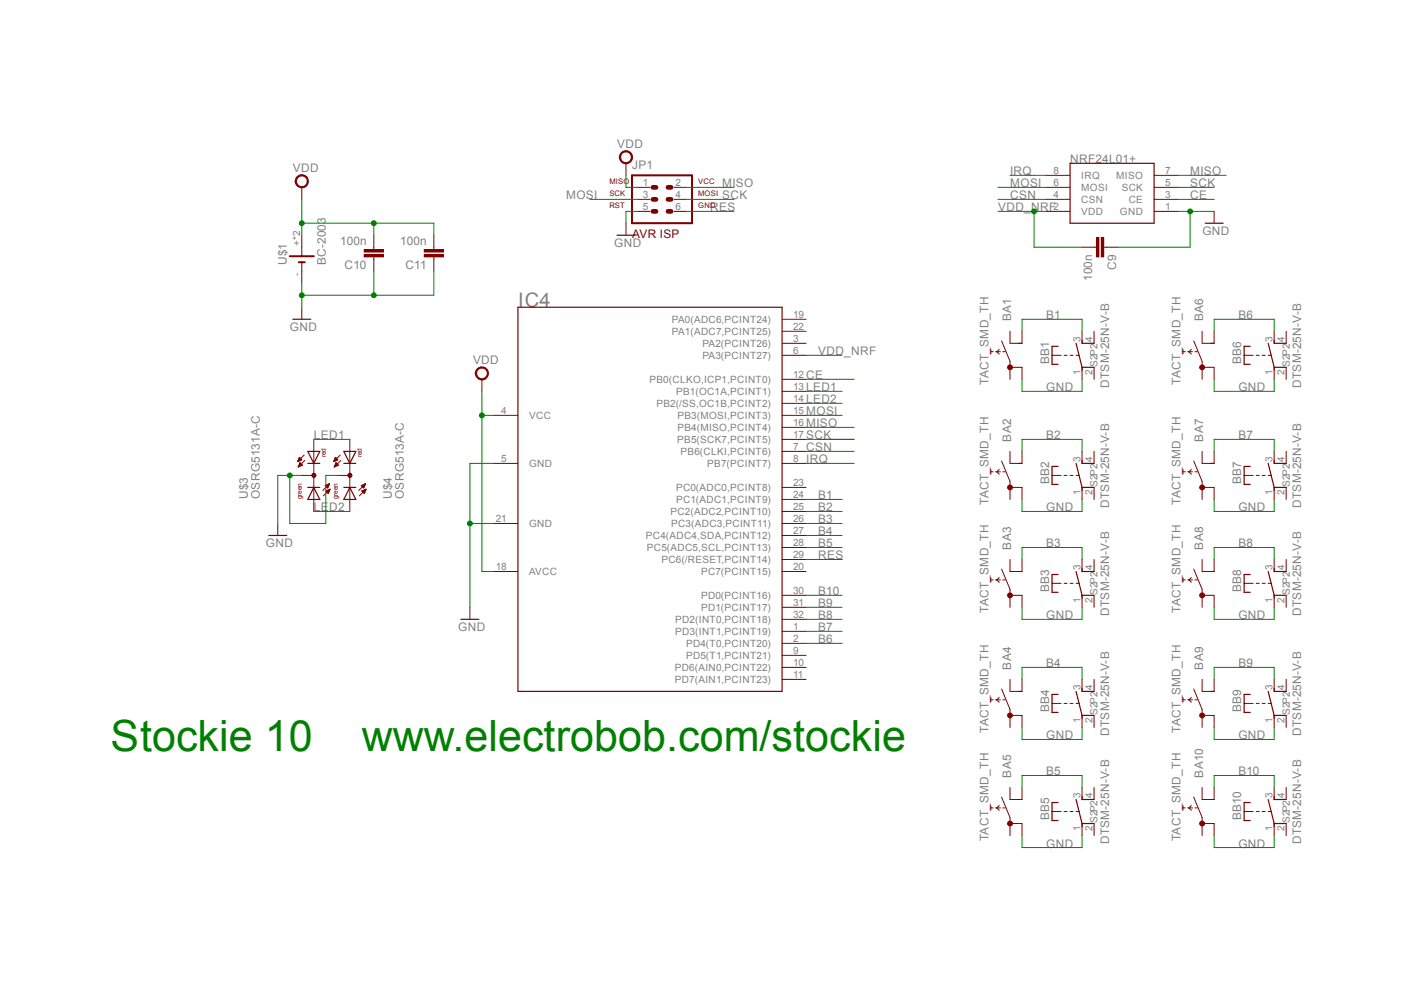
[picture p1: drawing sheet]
<svg xmlns="http://www.w3.org/2000/svg" width="297mm" height="210mm" viewBox="0 0 297 210" stroke-linecap="round" stroke-linejoin="round" font-family="sans-serif">
<path d="M231.4 52.3h.5M233.5 52.3h.5" fill="none" stroke="#800000" stroke-width=".21"/>
<path d="M231.9 50.2h.6v4.1h-.6z" fill-rule="evenodd" fill="#800000"/>
<path d="M231.9 50.2h.6v4.1h-.6z" fill="none" stroke="#800000" stroke-width=".21"/>
<path d="M233 50.2h.5v4.1h-.5z" fill-rule="evenodd" fill="#800000"/>
<g fill="none" stroke="#800000" stroke-width=".21">
<path d="M132.4 47.2v2.5M228.9 52.3h2.5M233 50.2h.5v4.1h-.5zM234 52.3h2.5M165.4 75.1h5.1M165.4 72.6h5.1M165.4 70.1h5.1M165.4 67.5h5.1M104.5 87.8h5.1M104.5 98h5.1M165.4 95.5h5.1M165.4 90.4h5.1"/>
<path d="M165.4 85.3h5.1M165.4 80.2h5.1M165.4 82.8h5.1M165.4 87.8h5.1M165.4 92.9h5.1M165.4 98h5.1M104.5 110.7h5.1M165.4 103.1h5.1M165.4 105.6h5.1M165.4 108.2h5.1M165.4 110.7h5.1M165.4 113.2h5.1"/>
<path d="M165.4 115.8h5.1M165.4 118.3h5.1M104.5 120.9h5.1M165.4 120.9h5.1M165.4 125.9h5.1M165.4 128.4h5.1M165.4 131h5.1M165.4 133.5h5.1M165.4 136.1h5.1M165.4 138.6h5.1M165.4 141.1h5.1M165.4 143.7h5.1"/>
</g>
<path d="M130.5 49.7h3.8M109.6 65h55.8v81.2h-55.8z" fill="none" stroke="#800000" stroke-width=".25"/>
<path d="M131.4 32.3a1.4 1.4 0 0 1 2.2 .2 1.4 1.4 0 0 1-.8 2.1 1.4 1.4 0 0 1-1.8-1.3h.3a1.13 1.13 0 0 1 1.5-1.1 1.13 1.13 0 0 1 .4 1.8 1.13 1.13 0 0 1-1.8-.3l-.1-.4h-.3z" fill-rule="evenodd" fill="#800000"/>
<path d="M131.4 32.3a1.4 1.4 0 0 1 2.2 .2 1.4 1.4 0 0 1-.8 2.1 1.4 1.4 0 0 1-1.8-1.3h.3a1.13 1.13 0 0 1 1.5-1.1 1.13 1.13 0 0 1 .4 1.8 1.13 1.13 0 0 1-1.8-.3l-.1-.4h-.3zM132.4 34.5v2.6" fill="none" stroke="#800000" stroke-width=".21"/>
<path d="M100.9 78.1a1.39 1.39 0 0 1 2.2 .1 1.39 1.39 0 0 1-.8 2.1 1.39 1.39 0 0 1-1.8-1.3h.3a1.15 1.15 0 0 1 1.5-1.2 1.15 1.15 0 0 1 .5 1.9 1.15 1.15 0 0 1-1.9-.4l-.1-.3h-.3z" fill-rule="evenodd" fill="#800000"/>
<path d="M79.1 52.3v.5M79.1 54.3v.5M100.9 78.1a1.39 1.39 0 0 1 2.2 .1 1.39 1.39 0 0 1-.8 2.1 1.39 1.39 0 0 1-1.8-1.3h.3a1.15 1.15 0 0 1 1.5-1.2 1.15 1.15 0 0 1 .5 1.9 1.15 1.15 0 0 1-1.9-.4l-.1-.3h-.3zM101.9 80.2v2.6M99.4 128.4v2.6" fill="none" stroke="#800000" stroke-width=".21"/>
<path d="M97.5 131h3.8" fill="none" stroke="#800000" stroke-width=".25"/>
<path d="M77 52.8h4.1v.5h-4.1z" fill-rule="evenodd" fill="#800000"/>
<path d="M77 52.8h4.1v.5h-4.1z" fill="none" stroke="#800000" stroke-width=".21"/>
<path d="M77 53.8h4.1v.5h-4.1z" fill-rule="evenodd" fill="#800000"/>
<path d="M77 53.8h4.1v.5h-4.1zM79.1 49.7v2.6M79.1 54.8v2.6M91.8 52.3v.5M91.8 54.3v.5" fill="none" stroke="#800000" stroke-width=".21"/>
<path d="M89.7 52.8h4.1v.5h-4.1z" fill-rule="evenodd" fill="#800000"/>
<path d="M89.7 52.8h4.1v.5h-4.1z" fill="none" stroke="#800000" stroke-width=".21"/>
<path d="M89.7 53.8h4.1v.5h-4.1z" fill-rule="evenodd" fill="#800000"/>
<path d="M89.7 53.8h4.1v.5h-4.1zM91.8 49.7v2.6M91.8 54.8v2.6" fill="none" stroke="#800000" stroke-width=".21"/>
<path d="M62.8 37.4a1.4 1.4 0 0 1 2.2 .2 1.4 1.4 0 0 1-.8 2.1 1.4 1.4 0 0 1-1.8-1.3h.3a1.15 1.15 0 0 1 1.6-1.2 1.15 1.15 0 0 1 .4 1.9 1.15 1.15 0 0 1-1.9-.4l-.1-.3h-.3z" fill-rule="evenodd" fill="#800000"/>
<g fill="none" stroke="#800000" stroke-width=".21">
<path d="M62.8 37.4a1.4 1.4 0 0 1 2.2 .2 1.4 1.4 0 0 1-.8 2.1 1.4 1.4 0 0 1-1.8-1.3h.3a1.15 1.15 0 0 1 1.6-1.2 1.15 1.15 0 0 1 .4 1.9 1.15 1.15 0 0 1-1.9-.4l-.1-.3h-.3zM63.8 39.6v2.6M63.8 49.7v4.5M63.8 55.5v4.4M256.8 44.7v2.5M63.8 65v2.5M209.6 74.4h.5M209.6 73.9v1M210.6 74.4h1M211.4 73.9l-.5 .5 .5 .5M211.9 72.1l1.8 4.3v1.3h2.5M212.1 74.4h.5"/>
<path d="M213.7 72.6h2.5"/>
</g>
<path d="M254.9 47.2h3.8M61.9 67.5h3.8" fill="none" stroke="#800000" stroke-width=".25"/>
<path d="M61.3 54.2h5.1M63.2 55.5h1.3" fill="none" stroke="#800000" stroke-width=".42"/>
<circle cx="213.7" cy="77.7" r=".51" fill="#800000"/>
<g fill="none" stroke="#800000" stroke-width=".21">
<path d="M221.3 37.1h5.1M221.3 39.6h5.1M244.1 37.1h5.1M244.1 39.6h5.1M221.3 42.2h5.1M221.3 44.7h5.1M244.1 42.2h5.1M244.1 44.7h5.1M213.7 70.1v2.5M213.7 77.7v2.5M216.2 70.1v2.5M216.2 77.7v2.5"/>
<path d="M64.3 96.2l-1.4 1.4M64.5 97.4l-1.4 1.4M66.4 95.5v10.1M58.8 110.7v2.5M69.7 102.3l-1.4 1.4M69.8 103.5l-1.4 1.4"/>
<circle cx="213.7" cy="77.7" r=".51"/>
</g>
<path d="M226.4 34.5h17.7v12.7h-17.7zM65.1 95.5h2.5l-1.2 2.5zM65.1 98h2.5M56.9 113.2h3.8M65.1 103.1h2.5M66.4 103.1l1.2 2.5h-2.5z" fill="none" stroke="#800000" stroke-width=".25"/>
<path d="M66.1 100.2l.3-.1 .3 .1 .1 .3-.1 .3-.3 .2-.3-.2-.1-.3h.5h-.5z" fill-rule="evenodd" fill="#800000"/>
<g fill="none" stroke="#800000" stroke-width=".21">
<path d="M63 97.5h.2M63 97.5h.4M63.1 97.4h.5M63.1 97.3h.7M63.1 98.7h.1M63.2 97.2h.6M63.2 98.6h.3M63.2 97.1h.5M63.2 98.5h.5M63.2 97h.4M63.2 98.4h.7M63.3 96.9h.2"/>
<path d="M63.3 96.8h.2M63.3 98.3h.6M63.3 96.7l.5 .5-.9 .4zM63.3 96.7h.1M63.3 98.3h.5M63.4 98.2h.4M63.4 98h.3M63.4 98h.2M63.5 97.9l.5 .5-.9 .4zM63.5 97.9h.1M66.4 92.9v2.6M72 96.2l-1.4 1.4"/>
<path d="M72.1 97.4l-1.4 1.4M74 95.5v10.1M63.8 100.5h2.6M66.1 100.2l.3-.1 .3 .1 .1 .3-.1 .3-.3 .2-.3-.2-.1-.3h.5h-.5zM66.4 105.6v2.6M68.8 102.7l.9-.4-.4 .9zM68.8 102.7h.8M68.9 102.8h.6M68.9 103.8l.9-.3-.4 .9zM69 102.9h.5M69 103.8h.6M69 102.6h.6"/>
<path d="M69 103.9h.6M69.1 103h.3M69.1 104h.5M69.1 103.8h.6M69.2 103h.2M69.2 104.1h.4M69.3 103.1h.1M69.3 102.5h.3M69.3 104.2h.2M69.3 103.7h.4M69.4 104.3h.1M69.4 102.4h.2"/>
<path d="M69.6 103.6h.2M69.6 102.3h.1M69.8 103.5h.1M77.3 102.3l-1.4 1.4M77.4 103.5l-1.4 1.4"/>
</g>
<path d="M72.7 95.5h2.6l-1.3 2.5zM72.7 98h2.6M72.7 103.1h2.6M74 103.1l1.3 2.5h-2.6z" fill="none" stroke="#800000" stroke-width=".25"/>
<path d="M73.7 100.2l.3-.1 .3 .1 .2 .3-.2 .3-.3 .2-.3-.2-.1-.3h.5h-.5z" fill-rule="evenodd" fill="#800000"/>
<g fill="none" stroke="#800000" stroke-width=".21">
<path d="M135 39.6h2.5M142.6 39.6h2.5M135 42.2h2.5M135 44.7h2.5M142.6 42.2h2.5M142.6 44.7h2.5M222.5 75.1h2M225.1 75.1h.6M226.4 75.1h.6M227.6 75.1h.7M228.9 70.1v2.5M228.9 77.7v2.5"/>
<path d="M231.4 70.1v2.5M231.4 77.7v2.5M70.6 97.5h.2M70.7 97.5h.3M70.7 97.4h.5M70.7 97.3h.7M70.7 98.7h.2M70.8 97.2h.6M70.8 98.6h.3M70.8 97.1h.5M70.8 98.5h.5M70.9 97h.3"/>
<path d="M70.9 96.9h.3M70.9 98.4h.6M70.9 96.8h.2M70.9 98.3h.6M71 96.7l.5 .5-.9 .4zM71 96.7h.1M71 98.3h.5M71 98.2h.4M71 98h.3M71 98h.2M71.1 97.9l.5 .5-.9 .4zM71.1 97.9h.1"/>
<path d="M74 92.9v2.6M209.6 99.8h.5M209.6 99.3v1M210.6 99.8h1M211.4 99.3l-.5 .5 .5 .5M211.9 97.5l1.8 4.3v1.3h2.5M212.1 99.8h.5M213.7 98h2.5M71.5 100.5h2.5M73.7 100.2l.3-.1 .3 .1 .2 .3-.2 .3-.3 .2-.3-.2-.1-.3h.5h-.5zM74 105.6v2.6M76.4 102.7l.9-.4-.4 .9z"/>
<path d="M76.5 102.7h.7M76.5 102.8h.6M76.5 103.8h.8M76.6 102.9h.5M76.7 103h.3M76.7 102.6h.5M76.7 103.9h.6M76.8 104h.4M76.8 103.8h.5M76.8 103h.2M76.8 104.1h.4M76.9 103.1h.1"/>
<path d="M76.9 102.5h.3M76.9 104.2h.2M77 103.7h.3M77 104.3h.1M77 102.4h.3M77.2 103.6h.2M77.3 102.3h.1M77.4 103.5h.1M77.4 103.5l-.9 .3M77.4 103.5l-.4 .9-.5-.6"/>
</g>
<path d="M133.7 37.1h12.7v10.1h-12.7z" fill="none" stroke="#800000" stroke-width=".42"/>
<path d="M138.1 39.6h.7M141.3 39.6h.6M138.1 42.2h.7M138.1 44.7h.7M141.3 42.2h.6M141.3 44.7h.6" fill="none" stroke="#800000" stroke-width="1"/>
<path d="M223.8 73.2h-1.3v3.8h1.3M227.6 72.6l1.3 5.1M228.9 72v.6h2.5M228.9 77.7v.6M228.9 77.7h2.5" fill="none" stroke="#800000" stroke-width=".25"/>
<circle cx="213.7" cy="103.1" r=".51" fill="#800000"/>
<g fill="none" stroke="#800000" stroke-width=".21">
<path d="M213.7 95.5v2.5M216.2 95.5v2.5M228.9 95.5v2.5M231.4 95.5v2.5M213.7 103.1v2.5M216.2 103.1v2.5M222.5 100.5h2M225.1 100.5h.6M226.4 100.5h.6M227.6 100.5h.7M228.9 103.1v2.5M231.4 103.1v2.5"/>
<path d="M209.6 122.6h.5M209.6 122.1v1M210.6 122.6h1M211.4 122.1l-.5 .5 .5 .5M211.9 120.4l1.8 4.2v1.3h2.5M212.1 122.6h.5M213.7 120.9h2.5"/>
<circle cx="213.7" cy="103.1" r=".51"/>
</g>
<path d="M223.8 98.6h-1.3v3.8h1.3M227.6 98l1.3 5.1M228.9 97.4v.6h2.5M228.9 103.1v.6M228.9 103.1h2.5" fill="none" stroke="#800000" stroke-width=".25"/>
<circle cx="213.7" cy="125.9" r=".51" fill="#800000"/>
<g fill="none" stroke="#800000" stroke-width=".21">
<path d="M213.7 118.3v2.6M216.2 118.3v2.6M228.9 118.3v2.6M231.4 118.3v2.6M213.7 125.9v2.5M216.2 125.9v2.5M222.5 123.4h2M225.1 123.4h.6M226.4 123.4h.6M227.6 123.4h.7M228.9 125.9v2.5M231.4 125.9v2.5"/>
<path d="M209.6 148h.5M209.6 147.5v1M210.6 148h1M211.4 147.5l-.5 .5 .5 .5M211.9 145.7l1.8 4.3v1.3h2.5M212.1 148h.5M213.7 146.2h2.5"/>
<circle cx="213.7" cy="125.9" r=".51"/>
</g>
<path d="M223.8 121.5h-1.3v3.8h1.3M227.6 120.9l1.3 5M228.9 120.2v.7h2.5M228.9 125.9v.6M228.9 125.9h2.5" fill="none" stroke="#800000" stroke-width=".25"/>
<circle cx="213.7" cy="151.3" r=".51" fill="#800000"/>
<g fill="none" stroke="#800000" stroke-width=".21">
<path d="M213.7 143.7v2.5M213.7 151.3v2.5M216.2 143.7v2.5M216.2 151.3v2.5M222.5 148.8h2M225.1 148.8h.6M226.4 148.8h.6M227.6 148.8h.7M228.9 143.7v2.5M228.9 151.3v2.5M231.4 143.7v2.5M231.4 151.3v2.5"/>
<path d="M209.6 170.9h.5M209.6 170.3v1.1M210.6 170.9h1M211.4 170.3l-.5 .6 .5 .5M211.9 168.6l1.8 4.3v1.3h2.5M212.1 170.9h.5M213.7 169.1h2.5"/>
<circle cx="213.7" cy="151.3" r=".51"/>
</g>
<path d="M223.8 146.9h-1.3v3.8h1.3M227.6 146.2l1.3 5.1M228.9 145.6v.6h2.5M228.9 151.3v.6M228.9 151.3h2.5" fill="none" stroke="#800000" stroke-width=".25"/>
<circle cx="213.7" cy="174.2" r=".51" fill="#800000"/>
<g fill="none" stroke="#800000" stroke-width=".21">
<path d="M250.2 74.4h.5M250.2 73.9v1M251.2 74.4h1.1M252 73.9l-.5 .5 .5 .5M252.5 72.1l1.8 4.3v1.3h2.5M252.8 74.4h.5M254.3 72.6h2.5M213.7 166.5v2.6M213.7 174.2v2.5M216.2 166.5v2.6M216.2 174.2v2.5M222.5 171.6h2"/>
<path d="M225.1 171.6h.6M226.4 171.6h.6M227.6 171.6h.7M228.9 166.5v2.6M228.9 174.2v2.5M231.4 166.5v2.6M231.4 174.2v2.5"/>
<circle cx="213.7" cy="174.2" r=".51"/>
</g>
<path d="M223.8 169.7h-1.3v3.8h1.3M227.6 169.1l1.3 5.1M228.9 168.4v.7h2.5M228.9 174.2v.6M228.9 174.2h2.5" fill="none" stroke="#800000" stroke-width=".25"/>
<circle cx="254.3" cy="77.7" r=".51" fill="#800000"/>
<g fill="none" stroke="#800000" stroke-width=".21">
<path d="M254.3 70.1v2.5M254.3 77.7v2.5M256.8 70.1v2.5M256.8 77.7v2.5M263.2 75.1h1.9M265.7 75.1h.7M267 75.1h.6M268.3 75.1h.6M269.5 70.1v2.5M269.5 77.7v2.5M272.1 70.1v2.5M272.1 77.7v2.5"/>
<path d="M250.2 99.8h.5M250.2 99.3v1M251.2 99.8h1.1M252 99.3l-.5 .5 .5 .5M252.5 97.5l1.8 4.3v1.3h2.5M252.8 99.8h.5M254.3 98h2.5"/>
<circle cx="254.3" cy="77.7" r=".51"/>
</g>
<path d="M264.5 73.2h-1.3v3.8h1.3M268.3 72.6l1.2 5.1M269.5 72v.6h2.6M269.5 77.7v.6M269.5 77.7h2.6" fill="none" stroke="#800000" stroke-width=".25"/>
<circle cx="254.3" cy="103.1" r=".51" fill="#800000"/>
<g fill="none" stroke="#800000" stroke-width=".21">
<path d="M254.3 95.5v2.5M256.8 95.5v2.5M269.5 95.5v2.5M272.1 95.5v2.5M254.3 103.1v2.5M256.8 103.1v2.5M263.2 100.5h1.9M265.7 100.5h.7M267 100.5h.6M268.3 100.5h.6M269.5 103.1v2.5M272.1 103.1v2.5"/>
<path d="M250.2 122.6h.5M250.2 122.1v1M251.2 122.6h1.1M252 122.1l-.5 .5 .5 .5M252.5 120.4l1.8 4.2v1.3h2.5M252.8 122.6h.5M254.3 120.9h2.5"/>
<circle cx="254.3" cy="103.1" r=".51"/>
</g>
<path d="M264.5 98.6h-1.3v3.8h1.3M268.3 98l1.2 5.1M269.5 97.4v.6h2.6M269.5 103.1v.6M269.5 103.1h2.6" fill="none" stroke="#800000" stroke-width=".25"/>
<circle cx="254.3" cy="125.9" r=".51" fill="#800000"/>
<g fill="none" stroke="#800000" stroke-width=".21">
<path d="M254.3 118.3v2.6M256.8 118.3v2.6M269.5 118.3v2.6M272.1 118.3v2.6M254.3 125.9v2.5M256.8 125.9v2.5M263.2 123.4h1.9M265.7 123.4h.7M267 123.4h.6M268.3 123.4h.6M269.5 125.9v2.5M272.1 125.9v2.5"/>
<path d="M250.2 148h.5M250.2 147.5v1M251.2 148h1.1M252 147.5l-.5 .5 .5 .5M252.5 145.7l1.8 4.3v1.3h2.5M252.8 148h.5M254.3 146.2h2.5"/>
<circle cx="254.3" cy="125.9" r=".51"/>
</g>
<path d="M264.5 121.5h-1.3v3.8h1.3M268.3 120.9l1.2 5M269.5 120.2v.7h2.6M269.5 125.9v.6M269.5 125.9h2.6" fill="none" stroke="#800000" stroke-width=".25"/>
<circle cx="254.3" cy="151.3" r=".51" fill="#800000"/>
<g fill="none" stroke="#800000" stroke-width=".21">
<path d="M254.3 143.7v2.5M254.3 151.3v2.5M256.8 143.7v2.5M256.8 151.3v2.5M263.2 148.8h1.9M265.7 148.8h.7M267 148.8h.6M268.3 148.8h.6M269.5 143.7v2.5M269.5 151.3v2.5M272.1 143.7v2.5M272.1 151.3v2.5"/>
<path d="M250.2 170.9h.5M250.2 170.3v1.1M251.2 170.9h1.1M252 170.3l-.5 .6 .5 .5M252.5 168.6l1.8 4.3v1.3h2.5M252.8 170.9h.5M254.3 169.1h2.5"/>
<circle cx="254.3" cy="151.3" r=".51"/>
</g>
<path d="M264.5 146.9h-1.3v3.8h1.3M268.3 146.2l1.2 5.1M269.5 145.6v.6h2.6M269.5 151.3v.6M269.5 151.3h2.6" fill="none" stroke="#800000" stroke-width=".25"/>
<circle cx="254.3" cy="174.2" r=".51" fill="#800000"/>
<g fill="none" stroke="#800000" stroke-width=".21">
<path d="M254.3 166.5v2.6M254.3 174.2v2.5M256.8 166.5v2.6M256.8 174.2v2.5M263.2 171.6h1.9M265.7 171.6h.7M267 171.6h.6M268.3 171.6h.6M269.5 166.5v2.6M269.5 174.2v2.5M272.1 166.5v2.6M272.1 174.2v2.5"/>
<circle cx="254.3" cy="174.2" r=".51"/>
</g>
<path d="M264.5 169.7h-1.3v3.8h1.3M268.3 169.1l1.2 5.1M269.5 168.4v.7h2.6M269.5 174.2v.6M269.5 174.2h2.6" fill="none" stroke="#800000" stroke-width=".25"/>
<path d="M135 44.7h-2.6v2.5M104.5 98h-5.1v30.4M99.4 110.7h5.1" fill="none" stroke="#008000" stroke-width=".21"/>
<circle cx="99.4" cy="110.7" r=".51" fill="#008000"/>
<g fill="none" stroke="#008000" stroke-width=".21">
<path d="M63.8 59.9v5.1M79.1 57.4v5M91.8 57.4v5h-28"/>
<circle cx="99.4" cy="110.7" r=".51"/>
</g>
<circle cx="79.1" cy="62.4" r=".51" fill="#008000"/>
<circle cx="79.1" cy="62.4" r=".51" fill="none" stroke="#008000" stroke-width=".21"/>
<circle cx="63.8" cy="62.4" r=".51" fill="#008000"/>
<g fill="none" stroke="#008000" stroke-width=".21">
<path d="M249.2 44.7h7.6M251.8 44.7v7.6h-15.3"/>
<circle cx="63.8" cy="62.4" r=".51"/>
</g>
<circle cx="251.8" cy="44.7" r=".51" fill="#008000"/>
<g fill="none" stroke="#008000" stroke-width=".21">
<path d="M61.3 100.5v10.2h7.6v-10.2h2.6M63.8 100.5h-5v10.2"/>
<circle cx="251.8" cy="44.7" r=".51"/>
</g>
<circle cx="61.3" cy="100.5" r=".51" fill="#008000"/>
<g fill="none" stroke="#008000" stroke-width=".21">
<path d="M132.4 37.1v2.5h2.6M101.9 82.8v38.1h2.6M101.9 87.8h2.6M216.2 80.2v2.6h12.7v-2.6M256.8 80.2v2.6h12.7v-2.6M216.2 105.6v2.6h12.7v-2.6M256.8 105.6v2.6h12.7v-2.6M216.2 128.4v2.6h12.7v-2.6M256.8 128.4v2.6h12.7v-2.6M216.2 153.8v2.6h12.7v-2.6M256.8 153.8v2.6h12.7v-2.6M216.2 176.7v2.5h12.7v-2.5"/>
<path d="M256.8 176.7v2.5h12.7v-2.5"/>
<circle cx="61.3" cy="100.5" r=".51"/>
</g>
<circle cx="101.9" cy="87.8" r=".51" fill="#008000"/>
<g fill="none" stroke="#008000" stroke-width=".21">
<path d="M63.8 42.2v7.5M63.8 47.2h28v2.5M79.1 47.2v2.5"/>
<circle cx="101.9" cy="87.8" r=".51"/>
</g>
<circle cx="63.8" cy="47.2" r=".51" fill="#008000"/>
<circle cx="63.8" cy="47.2" r=".51" fill="none" stroke="#008000" stroke-width=".21"/>
<circle cx="79.1" cy="47.2" r=".51" fill="#008000"/>
<g fill="none" stroke="#008000" stroke-width=".21">
<path d="M145.1 39.6h10.2M211.1 39.6h10.2M213.7 37.1h7.6M249.2 39.6h7.6M249.2 37.1h10.2M124.8 42.2h10.2M145.1 42.2h10.2M145.1 44.7h10.2M211.1 42.2h10.2M216.2 44.7h2.5v7.6h5.1M249.2 42.2h7.6M170.5 75.1h7.6"/>
<path d="M216.2 70.1v-2.6h12.7v2.6M66.4 92.9h7.6M170.5 80.2h10.2M170.5 92.9h10.2M170.5 90.4h10.2M170.5 98h10.2M170.5 87.8h7.6M170.5 95.5h10.2M170.5 82.8h7.6M170.5 85.3h7.6M66.4 108.2h7.6M170.5 118.3h7.6"/>
<path d="M170.5 105.6h7.6"/>
<circle cx="79.1" cy="47.2" r=".51"/>
</g>
<circle cx="218.7" cy="44.7" r=".51" fill="#008000"/>
<g fill="none" stroke="#008000" stroke-width=".21">
<path d="M211.1 44.7h5.1M218.7 44.7h2.6M223.8 52.3h5.1M256.8 70.1v-2.6h12.7v2.6M216.2 95.5v-2.6h12.7v2.6M256.8 95.5v-2.6h12.7v2.6M170.5 108.2h7.6M170.5 115.8h7.6M170.5 110.7h7.6M170.5 113.2h7.6M216.2 118.3v-2.5h12.7v2.5M256.8 118.3v-2.5h12.7v2.5"/>
<path d="M170.5 125.9h7.6M170.5 136.1h7.6M170.5 133.5h7.6M170.5 131h7.6M170.5 128.4h7.6M216.2 143.7v-2.6h12.7v2.6M256.8 143.7v-2.6h12.7v2.6M216.2 166.5v-2.5h12.7v2.5M256.8 166.5v-2.5h12.7v2.5"/>
<circle cx="218.7" cy="44.7" r=".51"/>
</g>
<g font-size="9.1" fill="#008000">
<text x="23.4" y="158.9">Stockie 10</text>
<text x="76.5" y="158.9">www.electrobob.com/stockie</text>
</g>
<text font-size="4.2" fill="#808080" x="109.6" y="65">IC4</text>
<g font-size="2.5" fill="#808080">
<text x="130.6" y="31.4">VDD</text>
<text x="133.7" y="35.8">JP1</text>
<text x="226.4" y="34.5">NRF24L01+</text>
<text x="62" y="36.4">VDD</text>
<text x="152.8" y="39.6">MISO</text>
<text x="213.7" y="37.1">IRQ</text>
<text x="213.7" y="39.6">MOSI</text>
<text x="251.8" y="39.6">SCK</text>
<text x="251.8" y="37.1">MISO</text>
<text x="119.8" y="42.2">MOSI</text>
<text x="150.2" y="44.7">RES</text>
<text x="152.8" y="42.2">SCK</text>
<text x="211.2" y="44.7">VDD_NRF</text>
<text x="213.7" y="42.2">CSN</text>
<text x="251.8" y="42.2">CE</text>
<text x="72" y="51.9">100n</text>
<text x="84.7" y="51.9">100n</text>
<text x="129.9" y="52.3">GND</text>
<text x="254.3" y="49.7">GND</text>
<text x="60.7" y="56" transform="rotate(-90 60.7 56)">U$1</text>
<text x="68.9" y="56" transform="rotate(-90 68.9 56)">BC-2003</text>
<text x="72.9" y="57">C10</text>
<text x="85.8" y="57">C11</text>
<text x="231.1" y="59.4" transform="rotate(-90 231.1 59.4)">100n</text>
<text x="236.1" y="57.1" transform="rotate(-90 236.1 57.1)">C9</text>
<text x="61.3" y="70.1">GND</text>
<text x="213.9" y="68" transform="rotate(-90 213.9 68)">BA1</text>
<text x="221.3" y="67.5">B1</text>
<text x="254.5" y="68" transform="rotate(-90 254.5 68)">BA6</text>
<text x="262" y="67.5">B6</text>
<text x="100.1" y="77">VDD</text>
<text x="173.1" y="75.1">VDD_NRF</text>
<text x="221.9" y="77" transform="rotate(-90 221.9 77)">BB1</text>
<text x="262.6" y="77" transform="rotate(-90 262.6 77)">BB6</text>
<text x="170.6" y="80.2">CE</text>
<text x="170.6" y="82.8">LED1</text>
<text x="209.1" y="81.5" transform="rotate(-90 209.1 81.5)">TACT_SMD_TH</text>
<text x="221.3" y="82.8">GND</text>
<text x="234.6" y="82.1" transform="rotate(-90 234.6 82.1)">DTSM-25N-V-B</text>
<text x="249.7" y="81.5" transform="rotate(-90 249.7 81.5)">TACT_SMD_TH</text>
<text x="262" y="82.8">GND</text>
<text x="275.3" y="82.1" transform="rotate(-90 275.3 82.1)">DTSM-25N-V-B</text>
<text x="170.6" y="87.8">MOSI</text>
<text x="170.6" y="85.3">LED2</text>
<text x="66.4" y="92.9">LED1</text>
<text x="170.6" y="92.9">SCK</text>
<text x="170.6" y="90.4">MISO</text>
<text x="170.6" y="95.5">CSN</text>
<text x="213.9" y="93.4" transform="rotate(-90 213.9 93.4)">BA2</text>
<text x="221.3" y="92.9">B2</text>
<text x="254.5" y="93.4" transform="rotate(-90 254.5 93.4)">BA7</text>
<text x="262" y="92.9">B7</text>
<text x="170.6" y="98">IRQ</text>
<text x="52.5" y="105.6" transform="rotate(-90 52.5 105.6)">U$3</text>
<text x="55" y="105.6" transform="rotate(-90 55 105.6)">OSRG5131A-C</text>
<text x="82.9" y="105.6" transform="rotate(-90 82.9 105.6)">U$4</text>
<text x="85.4" y="105.6" transform="rotate(-90 85.4 105.6)">OSRG513A-C</text>
<text x="173.1" y="105.6">B1</text>
<text x="209.1" y="106.8" transform="rotate(-90 209.1 106.8)">TACT_SMD_TH</text>
<text x="221.9" y="102.4" transform="rotate(-90 221.9 102.4)">BB2</text>
<text x="234.6" y="107.5" transform="rotate(-90 234.6 107.5)">DTSM-25N-V-B</text>
<text x="249.7" y="106.8" transform="rotate(-90 249.7 106.8)">TACT_SMD_TH</text>
<text x="262.6" y="102.4" transform="rotate(-90 262.6 102.4)">BB7</text>
<text x="275.3" y="107.5" transform="rotate(-90 275.3 107.5)">DTSM-25N-V-B</text>
<text x="66.4" y="108.2">LED2</text>
<text x="173.1" y="108.2">B2</text>
<text x="173.1" y="110.7">B3</text>
<text x="173.1" y="113.2">B4</text>
<text x="221.3" y="108.2">GND</text>
<text x="262" y="108.2">GND</text>
<text x="56.3" y="115.8">GND</text>
<text x="173.1" y="118.3">RES</text>
<text x="173.1" y="115.8">B5</text>
<text x="213.9" y="116.2" transform="rotate(-90 213.9 116.2)">BA3</text>
<text x="221.3" y="115.8">B3</text>
<text x="254.5" y="116.2" transform="rotate(-90 254.5 116.2)">BA8</text>
<text x="262" y="115.8">B8</text>
<text x="173.1" y="125.9">B10</text>
<text x="221.9" y="125.3" transform="rotate(-90 221.9 125.3)">BB3</text>
<text x="262.6" y="125.3" transform="rotate(-90 262.6 125.3)">BB8</text>
<text x="173.1" y="131">B8</text>
<text x="173.1" y="128.4">B9</text>
<text x="209.1" y="129.7" transform="rotate(-90 209.1 129.7)">TACT_SMD_TH</text>
<text x="221.3" y="131">GND</text>
<text x="234.6" y="130.3" transform="rotate(-90 234.6 130.3)">DTSM-25N-V-B</text>
<text x="249.7" y="129.7" transform="rotate(-90 249.7 129.7)">TACT_SMD_TH</text>
<text x="262" y="131">GND</text>
<text x="275.3" y="130.3" transform="rotate(-90 275.3 130.3)">DTSM-25N-V-B</text>
<text x="96.9" y="133.5">GND</text>
<text x="173.1" y="136.1">B6</text>
<text x="173.1" y="133.5">B7</text>
<text x="213.9" y="141.6" transform="rotate(-90 213.9 141.6)">BA4</text>
<text x="221.3" y="141.1">B4</text>
<text x="254.5" y="141.6" transform="rotate(-90 254.5 141.6)">BA9</text>
<text x="262" y="141.1">B9</text>
<text x="209.1" y="155.1" transform="rotate(-90 209.1 155.1)">TACT_SMD_TH</text>
<text x="221.9" y="150.6" transform="rotate(-90 221.9 150.6)">BB4</text>
<text x="234.6" y="155.7" transform="rotate(-90 234.6 155.7)">DTSM-25N-V-B</text>
<text x="249.7" y="155.1" transform="rotate(-90 249.7 155.1)">TACT_SMD_TH</text>
<text x="262.6" y="150.6" transform="rotate(-90 262.6 150.6)">BB9</text>
<text x="275.3" y="155.7" transform="rotate(-90 275.3 155.7)">DTSM-25N-V-B</text>
<text x="221.3" y="156.4">GND</text>
<text x="262" y="156.4">GND</text>
<text x="213.9" y="164.5" transform="rotate(-90 213.9 164.5)">BA5</text>
<text x="221.3" y="164">B5</text>
<text x="254.5" y="164.5" transform="rotate(-90 254.5 164.5)">BA10</text>
<text x="262" y="164">B10</text>
<text x="221.9" y="173.5" transform="rotate(-90 221.9 173.5)">BB5</text>
<text x="262.6" y="173.5" transform="rotate(-90 262.6 173.5)">BB10</text>
<text x="209.1" y="177.9" transform="rotate(-90 209.1 177.9)">TACT_SMD_TH</text>
<text x="221.3" y="179.2">GND</text>
<text x="234.6" y="178.6" transform="rotate(-90 234.6 178.6)">DTSM-25N-V-B</text>
<text x="249.7" y="177.9" transform="rotate(-90 249.7 177.9)">TACT_SMD_TH</text>
<text x="262" y="179.2">GND</text>
<text x="275.3" y="178.6" transform="rotate(-90 275.3 178.6)">DTSM-25N-V-B</text>
</g>
<text font-size="2.5" fill="#800000" x="133.7" y="50.4">AVR ISP</text>
<g font-size="2.1" fill="#808080">
<text x="136" y="41.8">3</text>
<text x="136" y="39.2">1</text>
<text x="142.9" y="39.2">2</text>
<text x="142.9" y="41.8">4</text>
<text x="222.8" y="36.7">8</text>
<text x="222.8" y="39.2">6</text>
<text x="222.8" y="41.8">4</text>
<text x="228.7" y="37.8">IRQ</text>
<text x="228.7" y="40.4">MOSI</text>
<text x="236.1" y="37.8">MISO</text>
<text x="237.3" y="40.4">SCK</text>
<text x="246.5" y="41.8">3</text>
<text x="246.5" y="39.2">5</text>
<text x="246.5" y="36.7">7</text>
<text x="136" y="44.3">5</text>
<text x="142.9" y="44.3">6</text>
<text x="222.8" y="44.3">2</text>
<text x="228.7" y="42.9">CSN</text>
<text x="228.7" y="45.5">VDD</text>
<text x="236.9" y="45.5">GND</text>
<text x="238.8" y="42.9">CE</text>
<text x="246.5" y="44.3">1</text>
<text x="63.5" y="51.9" transform="rotate(-90 63.5 51.9)">+*2</text>
<text x="63.5" y="58.5" transform="rotate(-90 63.5 58.5)">-</text>
<text x="142.1" y="70.8">PA1(ADC7,PCINT25)</text>
<text x="142.1" y="68.3">PA0(ADC6,PCINT24)</text>
<text x="167.8" y="69.7">22</text>
<text x="167.8" y="67.2">19</text>
<text x="148.6" y="75.9">PA3(PCINT27)</text>
<text x="148.6" y="73.4">PA2(PCINT26)</text>
<text x="167.8" y="74.8">6</text>
<text x="167.8" y="72.3">3</text>
<text x="228.6" y="72.3" transform="rotate(-90 228.6 72.3)">3</text>
<text x="231.1" y="72.3" transform="rotate(-90 231.1 72.3)">4</text>
<text x="232.2" y="77.6" transform="rotate(-90 232.2 77.6)">S2P2</text>
<text x="269.2" y="72.3" transform="rotate(-90 269.2 72.3)">3</text>
<text x="271.7" y="72.3" transform="rotate(-90 271.7 72.3)">4</text>
<text x="272.8" y="77.6" transform="rotate(-90 272.8 77.6)">S2P2</text>
<text x="137.4" y="81">PB0(CLKO,ICP1,PCINT0)</text>
<text x="143" y="83.5">PB1(OC1A,PCINT1)</text>
<text x="167.8" y="79.9">12</text>
<text x="167.8" y="82.4">13</text>
<text x="228.6" y="79.2" transform="rotate(-90 228.6 79.2)">1</text>
<text x="231.1" y="79.2" transform="rotate(-90 231.1 79.2)">2</text>
<text x="269.2" y="79.2" transform="rotate(-90 269.2 79.2)">1</text>
<text x="271.7" y="79.2" transform="rotate(-90 271.7 79.2)">2</text>
<text x="106" y="87.5">4</text>
<text x="111.9" y="88.6">VCC</text>
<text x="138.9" y="86.1">PB2(/SS,OC1B,PCINT2)</text>
<text x="143.3" y="88.6">PB3(MOSI,PCINT3)</text>
<text x="167.8" y="85">14</text>
<text x="167.8" y="87.5">15</text>
<text x="143.3" y="93.7">PB5(SCK7,PCINT5)</text>
<text x="143.3" y="91.1">PB4(MISO,PCINT4)</text>
<text x="167.8" y="95.1">7</text>
<text x="167.8" y="90">16</text>
<text x="167.8" y="92.6">17</text>
<text x="106" y="97.6">5</text>
<text x="111.9" y="98.8">GND</text>
<text x="144" y="96.2">PB6(CLKI,PCINT6)</text>
<text x="149.6" y="98.8">PB7(PCINT7)</text>
<text x="167.8" y="97.6">8</text>
<text x="228.6" y="97.6" transform="rotate(-90 228.6 97.6)">3</text>
<text x="231.1" y="97.6" transform="rotate(-90 231.1 97.6)">4</text>
<text x="269.2" y="97.6" transform="rotate(-90 269.2 97.6)">3</text>
<text x="271.7" y="97.6" transform="rotate(-90 271.7 97.6)">4</text>
<text x="143" y="103.8">PC0(ADC0,PCINT8)</text>
<text x="143" y="106.4">PC1(ADC1,PCINT9)</text>
<text x="167.8" y="102.7">23</text>
<text x="167.8" y="105.2">24</text>
<text x="167.8" y="107.8">25</text>
<text x="228.6" y="104.6" transform="rotate(-90 228.6 104.6)">1</text>
<text x="231.1" y="104.6" transform="rotate(-90 231.1 104.6)">2</text>
<text x="232.2" y="103" transform="rotate(-90 232.2 103)">S2P2</text>
<text x="269.2" y="104.6" transform="rotate(-90 269.2 104.6)">1</text>
<text x="271.7" y="104.6" transform="rotate(-90 271.7 104.6)">2</text>
<text x="272.8" y="103" transform="rotate(-90 272.8 103)">S2P2</text>
<text x="104.9" y="110.3">21</text>
<text x="111.9" y="111.5">GND</text>
<text x="141.8" y="108.9">PC2(ADC2,PCINT10)</text>
<text x="142" y="111.5">PC3(ADC3,PCINT11)</text>
<text x="167.8" y="110.3">26</text>
<text x="167.8" y="112.9">27</text>
<text x="136.7" y="114">PC4(ADC4,SDA,PCINT12)</text>
<text x="136.9" y="116.5">PC5(ADC5,SCL,PCINT13)</text>
<text x="139.9" y="119.1">PC6(/RESET,PCINT14)</text>
<text x="167.8" y="115.4">28</text>
<text x="167.8" y="117.9">29</text>
<text x="104.9" y="120.5">18</text>
<text x="111.9" y="121.6">AVCC</text>
<text x="148.3" y="121.6">PC7(PCINT15)</text>
<text x="167.8" y="120.5">20</text>
<text x="167.8" y="125.6">30</text>
<text x="228.6" y="120.5" transform="rotate(-90 228.6 120.5)">3</text>
<text x="231.1" y="120.5" transform="rotate(-90 231.1 120.5)">4</text>
<text x="232.2" y="125.8" transform="rotate(-90 232.2 125.8)">S2P2</text>
<text x="269.2" y="120.5" transform="rotate(-90 269.2 120.5)">3</text>
<text x="271.7" y="120.5" transform="rotate(-90 271.7 120.5)">4</text>
<text x="272.8" y="125.8" transform="rotate(-90 272.8 125.8)">S2P2</text>
<text x="142.8" y="131.7">PD2(INT0,PCINT18)</text>
<text x="148.3" y="126.7">PD0(PCINT16)</text>
<text x="148.3" y="129.2">PD1(PCINT17)</text>
<text x="167.8" y="128.1">31</text>
<text x="167.8" y="130.6">32</text>
<text x="228.6" y="127.5" transform="rotate(-90 228.6 127.5)">1</text>
<text x="231.1" y="127.5" transform="rotate(-90 231.1 127.5)">2</text>
<text x="269.2" y="127.5" transform="rotate(-90 269.2 127.5)">1</text>
<text x="271.7" y="127.5" transform="rotate(-90 271.7 127.5)">2</text>
<text x="142.8" y="134.3">PD3(INT1,PCINT19)</text>
<text x="145.1" y="136.8">PD4(T0,PCINT20)</text>
<text x="167.8" y="133.2">1</text>
<text x="167.8" y="135.7">2</text>
<text x="142.7" y="141.9">PD6(AIN0,PCINT22)</text>
<text x="145.1" y="139.4">PD5(T1,PCINT21)</text>
<text x="167.8" y="138.3">9</text>
<text x="167.8" y="140.8">10</text>
<text x="167.8" y="143.3">11</text>
<text x="142.7" y="144.4">PD7(AIN1,PCINT23)</text>
<text x="228.6" y="145.9" transform="rotate(-90 228.6 145.9)">3</text>
<text x="231.1" y="145.9" transform="rotate(-90 231.1 145.9)">4</text>
<text x="269.2" y="145.9" transform="rotate(-90 269.2 145.9)">3</text>
<text x="271.7" y="145.9" transform="rotate(-90 271.7 145.9)">4</text>
<text x="228.6" y="152.9" transform="rotate(-90 228.6 152.9)">1</text>
<text x="231.1" y="152.9" transform="rotate(-90 231.1 152.9)">2</text>
<text x="232.2" y="151.2" transform="rotate(-90 232.2 151.2)">S2P2</text>
<text x="269.2" y="152.9" transform="rotate(-90 269.2 152.9)">1</text>
<text x="271.7" y="152.9" transform="rotate(-90 271.7 152.9)">2</text>
<text x="272.8" y="151.2" transform="rotate(-90 272.8 151.2)">S2P2</text>
<text x="228.6" y="168.7" transform="rotate(-90 228.6 168.7)">3</text>
<text x="231.1" y="168.7" transform="rotate(-90 231.1 168.7)">4</text>
<text x="269.2" y="168.7" transform="rotate(-90 269.2 168.7)">3</text>
<text x="271.7" y="168.7" transform="rotate(-90 271.7 168.7)">4</text>
<text x="228.6" y="175.7" transform="rotate(-90 228.6 175.7)">1</text>
<text x="231.1" y="175.7" transform="rotate(-90 231.1 175.7)">2</text>
<text x="232.2" y="174" transform="rotate(-90 232.2 174)">S2P2</text>
<text x="269.2" y="175.7" transform="rotate(-90 269.2 175.7)">1</text>
<text x="271.7" y="175.7" transform="rotate(-90 271.7 175.7)">2</text>
<text x="272.8" y="174" transform="rotate(-90 272.8 174)">S2P2</text>
</g>
<g font-size="1.6" fill="#800000">
<text x="128.9" y="41.5">SCK</text>
<text x="128.9" y="39">MISO</text>
<text x="147.7" y="41.5">MOSI</text>
<text x="147.7" y="39">VCC</text>
<text x="128.9" y="44.1">RST</text>
<text x="147.7" y="44.1">GND</text>
</g>
<g font-size="1.4" fill="#800000">
<text x="68.9" y="96.7" transform="rotate(-90 68.9 96.7)">red</text>
<text x="76.5" y="96.7" transform="rotate(-90 76.5 96.7)">red</text>
<text x="63.8" y="105.6" transform="rotate(-90 63.8 105.6)">green</text>
<text x="71.5" y="105.6" transform="rotate(-90 71.5 105.6)">green</text>
</g>
</svg>
